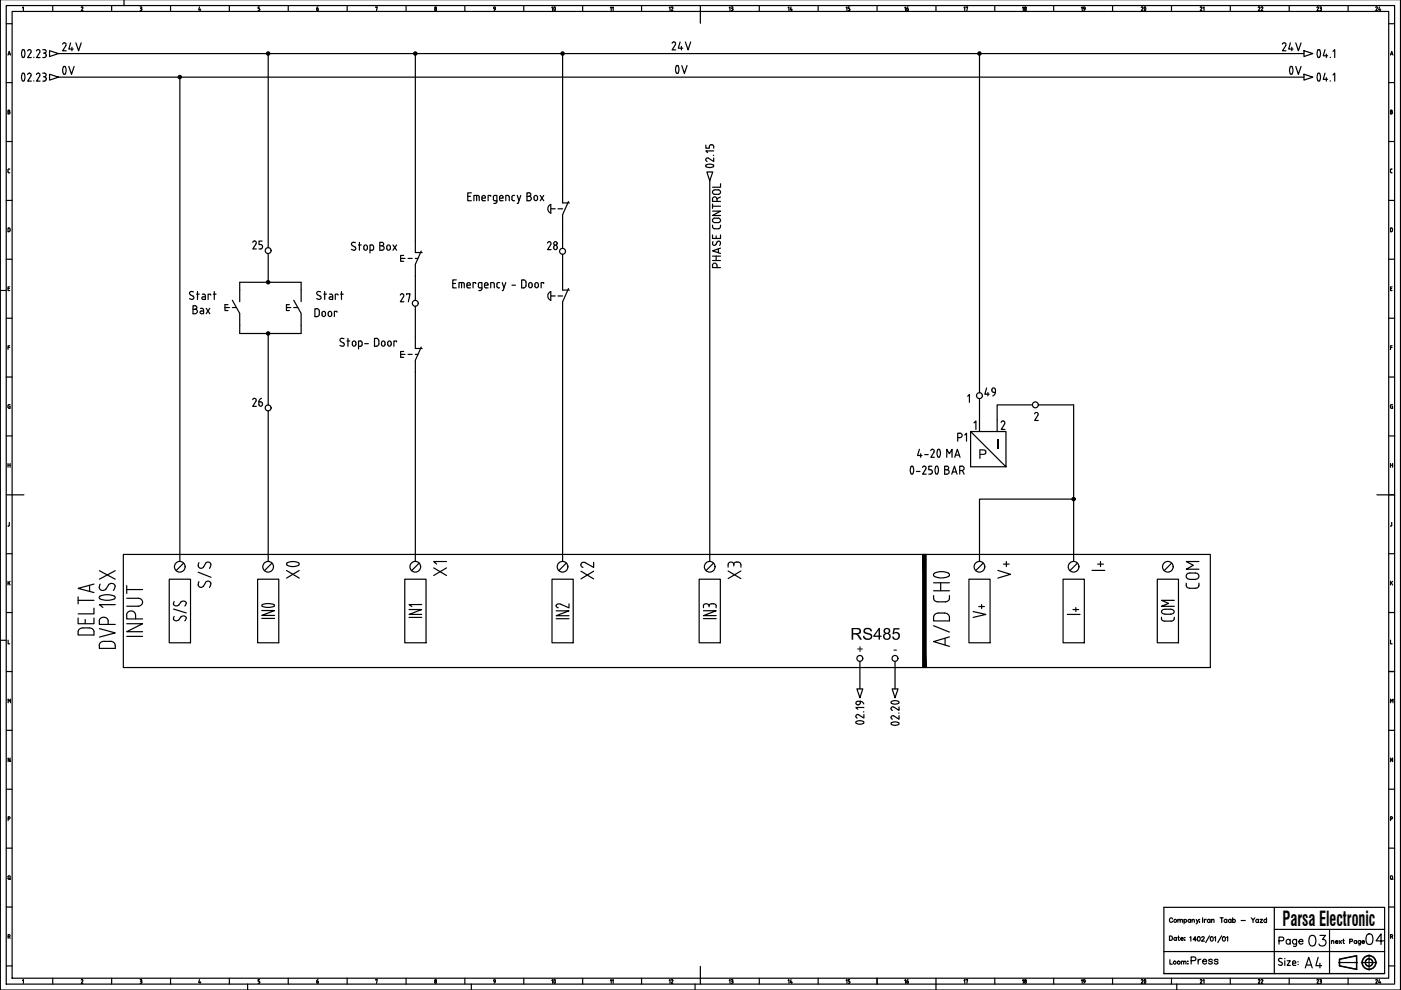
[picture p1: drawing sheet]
<svg xmlns="http://www.w3.org/2000/svg" width="297mm" height="210mm" viewBox="0 0 297 210" stroke-linecap="round" stroke-linejoin="round" font-family="sans-serif">
<!-- layer: 035 -->
<g fill="none" stroke="#000" stroke-width=".25">
<path d="M26.3 -.1v1.3M296.9 -.1v210h-296.8v-210M1.3 5h1.3M1.3 17.5h1.3M1.7 11.7l.3-.8 .2 .8M1.8 11.4h.3M2.6 2.4h291.8v205h-291.8zM4.8 1.6l.2-.1v.8M11.2 1.2v1.2M17.2 1.6l.2-.1 .2 .1-.4 .7h.4M23.7 1.2v1.2M29.7 1.5h.2"/>
<path d="M29.8 1.8h.1M29.9 1.5l.2 .1-.2 .2M29.9 1.8l.2 .3-.4 .2M36.2 1.2v1.2M42.3 1.5l-.2 .6h.5M42.4 1.9v.4M48.6 1.2v1.2M54.7 2.3h.2M54.9 1.8l.2 .2-.2 .3M55 1.5h-.3v.3h.2M61.1 1.2v1.2M73.6 1.2v1.2"/>
<path d="M79.6 1.6l.4-.1-.2 .8M86.1 1.2v1.2M98.6 1.2v1.2M111 1.2v1.2M123.5 1.2v1.2M136 1.2v1.2M148.5 1.2v1.2M161 1.2v1.2M173.5 1.2v1.2M186 1.2v1.2M198.4 1.2v1.2M210.9 1.2v1.2"/>
<path d="M223.4 1.2v1.2M235.9 1.2v1.2M248.4 1.2v1.2M260.8 1.2v1.2M273.3 1.2v1.2M285.8 1.2v1.2M294.4 5h1.3M294.4 17.5h1.3M294.8 11.7l.3-.8 .2 .8M294.9 11.4h.4M1.3 30h1.3M1.7 36.4l.2 .2"/>
<path d="M1.9 35.8l-.2 .2v.4M1.9 36.6h.2M1.9 35.8h.2M294.4 30h1.3M294.8 36.4l.2 .2M295 35.8l-.2 .2v.4M295 36.6h.2M295 35.8h.2M295 23.7l.2 .2-.2 .2h-.2v-.7h.3v.3h-.3M1.3 42.5h1.3M1.3 55h1.3M1.9 48.3l.2 .3v.4l-.2 .1"/>
<path d="M1.9 48.3h-.2v.8h.2M294.4 42.5h1.3M294.4 55h1.3M295 48.3l.2 .3v.4l-.2 .1M295 48.3h-.2v.8h.2M.1 61.6h1.2M1.3 67.5h1.3M1.3 79.9h1.3M1.7 61.2h.3M1.7 73.7h.4M2.1 60.8h-.4v.8h.4M2.1 73.3h-.4v.8"/>
<path d="M294.4 67.5h1.3M294.4 79.9h1.3M294.8 61.2h.3M294.8 73.7h.4M295.2 60.8h-.4v.8h.4M295.2 73.3h-.4v.8M1.3 92.4h1.3M294.4 92.4h1.3M294.8 98.3v.8M294.8 98.6h.5M295 85.8h-.1l-.1 .5 .2 .3M295 85.8h.3"/>
<path d="M295.1 86.1h.2v.5h-.3M295.3 98.3v.8M1.3 104.9h1.3M1.3 117.4h1.3M1.7 111.5h.1M2 110.8v.6l-.2 .1M294.4 104.9h1.3M294.4 117.4h1.3M294.8 111.5h.1M295.1 110.8v.6l-.2 .1M.1 135.8h1.2M1.3 129.9h1.3"/>
<path d="M1.7 135.7v.8h.4M294.4 129.9h1.3M294.8 135.7v.8h.4M294.8 123.2v.8M295 123.5l.3 .5M295.3 123.2l-.5 .5M1.3 142.4h1.3M1.3 154.8h1.3M294.4 142.4h1.3M294.4 154.8h1.3M1.3 167.3h1.3M1.3 179.8h1.3"/>
<path d="M1.7 173.6h.4v-.4h-.4v.8M294.4 167.3h1.3M294.4 179.8h1.3M294.8 173.6h.4v-.4h-.4v.8M295.3 160.7v.8l-.5-.8v.8M1.3 192.3h1.3M294.4 192.3h1.3M1.3 204.8h1.3M4.8 207.9l.2-.2v.8M11.2 207.4v1.3M17.2 207.8l.2-.1 .2 .2-.4 .6h.4M23.7 207.4v1.3"/>
<path d="M29.7 207.7h.2M29.8 208h.1M29.9 207.7l.2 .2-.2 .1M29.9 208l.2 .3-.4 .2M36.2 207.4v1.3M42.3 207.7l-.2 .6h.5M42.4 208.1v.4M48.6 207.4v1.3M52.5 208.7v1.2M54.7 208.5h.2M54.9 208l.2 .2-.2 .3M55 207.7h-.3v.3h.2"/>
<path d="M61.1 207.4v1.3M73.6 207.4v1.3M79.6 207.8l.4-.1-.2 .8M86.1 207.4v1.3M98.6 207.4v1.3M99.9 208.7v1.2M111 207.4v1.3M123.5 207.4v1.3M136 207.4v1.3M147.4 208.7v1.2M148.5 207.4v1.3M161 207.4v1.3"/>
<path d="M173.5 207.4v1.3M186 207.4v1.3M198.4 207.4v2.5M210.9 207.4v1.3M223.4 207.4v1.3M235.9 207.4v1.3M248.4 207.4v1.3M249.5 208.7v1.2M260.8 207.4v1.3M273.3 207.4v1.3M285.8 207.4v1.3M294.4 204.8h1.3"/>
<circle cx="92.3" cy="2" r=".2"/>
<circle cx="92.3" cy="1.6" r=".18"/>
<circle cx="92.3" cy="208.3" r=".21"/>
<circle cx="92.3" cy="207.9" r=".18"/>
</g>
<!-- layer: 07 -->
<path d="M1.3 1.2h294.4v207.5h-294.4zM148.5 2.4v2.5M2.6 104.9h2.5M291.9 104.9h2.5M148.5 204.9v2.5" fill="none" stroke="#000" stroke-width=".25"/>
<!-- layer: SYMS -->
<g fill="none" stroke="#000" stroke-width=".25">
<path d="M149.9 36.5h1.2l-.6 1.8zM84.9 54.8h1M85.6 54.2h-.7v1.2h.7M86.5 54.8h.9M88.1 51v2.5h1.4M88.1 54.8h.5M89.3 53.2l-1.2 2.8v2.5M116.5 43.5l.3-.2v1.9a1.01 1.01 0 0 1-.3-1.7zM116.8 44.3h.9M118.3 44.3h1M119.3 40.5v2.5h1.4M119.3 59v2.5h1.4"/>
<path d="M120.5 42.7l-1.2 2.8v2.5M47.7 65.2h.9M48.3 64.6h-.6v1.2h.6M49.3 63.7l1.5 2.8v2.5M49.3 65.2h.8M50.8 61.5v2.5M60.7 65.2h1M61.3 64.6h-.6v1.2h.6M62.3 63.7l1.5 2.8v2.5M62.3 65.2h.8M63.8 61.5v2.5M84.9 75.1h1"/>
<path d="M85.6 74.5h-.7v1.3h.7M86.5 75.1h.9M88.1 71.4v2.5h1.4M88.1 75.1h.5M89.3 73.6l-1.2 2.8v2.5M116.5 62l.3-.2v1.9a1.01 1.01 0 0 1-.3-1.7zM116.8 62.8h.9M118.3 62.8h1M120.5 61.2l-1.2 2.8v2.5M205.8 91.5h7.5v7.5zM205.8 91.5v7.5h7.5M207.7 89v2.5"/>
<path d="M211.4 89v2.5M26.1 117.6h169.6v23.9h-169.6zM38.9 119.4l-1.6 1.6M88.9 119.4l-1.6 1.6M120.1 119.4l-1.6 1.6M151.3 119.4l-1.6 1.6M195.7 117.6h60.9v23.9h-60.9zM196.3 117.6v23.9M208.5 119.4l-1.6 1.6M228.4 119.4l-1.5 1.6M248.4 119.4l-1.6 1.6M35.9 122.8h4.5v13.5h-4.5z"/>
<path d="M54.6 122.8h4.5v13.5h-4.5zM85.8 122.8h4.5v13.5h-4.5zM117 122.8h4.5v13.5h-4.5zM148.2 122.8h4.5v13.5h-4.5zM205.4 122.8h4.5v13.5h-4.5zM225.4 122.8h4.5v13.5h-4.5zM245.4 122.8h4.5v13.5h-4.5zM181.7 146.1h1.2l-.6 1.8z"/>
<circle cx="38.1" cy="16.3" r=".35"/>
<circle cx="38.1" cy="16.3" r=".12"/>
<circle cx="38.1" cy="16.3" r=".22"/>
<circle cx="56.9" cy="11.3" r=".35"/>
<circle cx="56.9" cy="11.3" r=".12"/>
<circle cx="56.9" cy="11.3" r=".22"/>
<circle cx="88" cy="11.3" r=".35"/>
<circle cx="88" cy="11.3" r=".12"/>
<circle cx="88" cy="11.3" r=".22"/>
<circle cx="119.3" cy="11.3" r=".35"/>
<circle cx="119.3" cy="11.3" r=".12"/>
<circle cx="119.3" cy="11.3" r=".22"/>
<circle cx="207.7" cy="11.3" r=".35"/>
<circle cx="207.7" cy="11.3" r=".12"/>
<circle cx="207.7" cy="11.3" r=".22"/>
<circle cx="56.9" cy="59.8" r=".35"/>
<circle cx="56.9" cy="59.8" r=".12"/>
<circle cx="56.9" cy="59.8" r=".22"/>
<circle cx="56.9" cy="70.7" r=".35"/>
<circle cx="56.9" cy="70.7" r=".12"/>
<circle cx="56.9" cy="70.7" r=".22"/>
<circle cx="219.5" cy="85.8" r=".62"/>
<circle cx="227.6" cy="105.8" r=".35"/>
<circle cx="227.6" cy="105.8" r=".12"/>
<circle cx="227.6" cy="105.8" r=".22"/>
<circle cx="38.1" cy="120.2" r="1.13"/>
<circle cx="56.9" cy="120.2" r="1.13"/>
<circle cx="88" cy="120.2" r="1.13"/>
<circle cx="119.3" cy="120.2" r="1.13"/>
<circle cx="150.5" cy="120.2" r="1.13"/>
<circle cx="182.3" cy="139.6" r=".62"/>
<circle cx="189.8" cy="139.6" r=".62"/>
<circle cx="207.7" cy="120.2" r="1.13"/>
<circle cx="227.6" cy="120.2" r="1.13"/>
<circle cx="247.6" cy="120.2" r="1.13"/>
</g>
<!-- layer: MISC -->
<path d="M21.1 136.8v.7h3.3M21.1 133.3l3.3 .9-3.3 .9M21.1 131.6v.8h3.3M21.1 121l3.3 1.8M21.2 127l1.5 .3 1.5-.3M21.2 126.4l1.5-.3 1.5 .3M23 124l.3-.3a.78 .78 0 0 1 1.1 .6M23.4 136a.94 .94 0 0 1 1 .8M24.4 128.2h-3.3l.7 .6M24.4 121l-3.3 1.8" fill="none" stroke="#000" stroke-width=".25"/>
<!-- layer: TAGS -->
<g fill="none" stroke="#000" stroke-width=".25">
<path d="M75.4 51.5a.45 .45 0 0 0-.7-.1 .45 .45 0 0 0 0 .7l.6 .3a.42 .42 0 0 1 0 .6 .42 .42 0 0 1-.6 0l-.2-.1M76 51.9h.6M76.2 51.4v1.7M77.9 52.3a.37 .37 0 0 0-.4-.4 .37 .37 0 0 0-.4 .4v.4a.37 .37 0 0 0 .4 .4 .37 .37 0 0 0 .4-.4M77.9 52.3v.4M78.5 53.1l.6-.2 .1-.6-.2-.3-.5-.1v1.7M80.5 51.4h.5a.37 .37 0 0 1 .4 .4 .37 .37 0 0 1-.4 .3 .47 .47 0 0 1 .5 .5 .47 .47 0 0 1-.5 .5h-.5zM80.5 52.1h.5M82.7 52.3a.37 .37 0 0 0-.3-.4 .37 .37 0 0 0-.4 .4v.4a.37 .37 0 0 0 .4 .4 .37 .37 0 0 0 .3-.4M82.8 52.3v.4M83.3 51.9l.8 1.2M84.1 51.9l-.8 1.2"/>
<path d="M96.7 59.3h-.7v1.7h.7M97.9 59.9v1.1M99.2 41.6h.5M99.9 40.9h-.7v1.7h.7M100.5 42.6v-1.2l.9 .1 .2 .3v.8M101.1 41.4v1.2M102.2 42.3l.1 .2 .6 .1M102.2 42h.7a.39 .39 0 0 0-.2-.5 .39 .39 0 0 0-.5 .3v.5M104 41.6v-.2h-.5v1.2M104.6 42.2l.3 .4M104.6 41.8v.4M104.7 43.1h.3"/>
<path d="M104.9 41.4l-.3 .4M104.9 41.4h.5v1.4l-.4 .3M104.9 42.6h.5M105.9 42h.8a.39 .39 0 0 0-.3-.5 .39 .39 0 0 0-.5 .3v.6l.3 .2M105.9 59.9l-.5 .2v.6M106.2 42.6h.5M106.5 59.9l.4 1.1M107.2 42.6v-1.2l.7 .2 .1 1M107.2 59.9l-.5 1.7h-.2M109.1 41.4l-.5 .2-.1 .6 .2 .3 .4 .1M109.7 41.4l.3 1.2M110.4 41.4l-.5 1.7h-.2"/>
<path d="M111 59.3l.5 .3v.3M111 59.3h-.4v1.7h.4M111.5 59.9v.9l-.5 .2M111.7 41.6h.5M112.2 40.9a.37 .37 0 0 1 .4 .3 .37 .37 0 0 1-.4 .4 .48 .48 0 0 1 .5 .5 .48 .48 0 0 1-.5 .5M112.2 40.9h-.5v1.7h.5M113.3 41.6a.37 .37 0 0 1 .4-.1 .37 .37 0 0 1 .3 .3v.4a.37 .37 0 0 1-.4 .3 .37 .37 0 0 1-.4-.3zM114.5 41.4l.8 1.2M115.3 41.4l-.8 1.2M41 61.9a.44 .44 0 0 0-.6 0 .44 .44 0 0 0 0 .6M41.9 61.8v1.7M45.4 61.8v1.7"/>
<path d="M67.4 62.5l.5 .3M67.9 62.8l.2 .4-.4 .3M68 61.9a.45 .45 0 0 0-.7-.1 .45 .45 0 0 0 .1 .7M68.7 62.4h.5M68.8 61.8v1.7M69.9 62.4h.5l.1 .3M70.5 62.7v.8h-.4M71.7 62.6v-.2h-.6v1.1M72.2 62.4h.6M72.3 72.4l.5 .3a.42 .42 0 0 1 .1 .6 .42 .42 0 0 1-.6 0l-.2-.1M72.4 61.8v1.7M72.9 71.8a.45 .45 0 0 0-.6 0 .45 .45 0 0 0 0 .6"/>
<path d="M73.6 72.3h.6M73.8 71.7v1.7M75.4 72.7a.37 .37 0 0 0-.3-.4 .37 .37 0 0 0-.4 .4v.3a.37 .37 0 0 0 .4 .4 .37 .37 0 0 0 .3-.4M75.5 72.7v.3M76.8 72.6l-.2-.3h-.6v1.7M76.8 73.1l-.2 .3h-.6M76.8 72.6v.5M77.3 72.9h.8M79.8 71.7l.4 .3 .1 .2M79.8 71.7h-.4v1.7h.4M80.3 72.9l-.2 .4-.3 .1M80.3 72.3v.6"/>
<path d="M80.9 72.5a.37 .37 0 0 1 .5-.2 .37 .37 0 0 1 .2 .4v.3a.37 .37 0 0 1-.3 .4 .37 .37 0 0 1-.4-.4zM82.2 72.5a.37 .37 0 0 1 .5-.2 .37 .37 0 0 1 .2 .4v.3a.37 .37 0 0 1-.3 .4 .37 .37 0 0 1-.4-.4zM84.1 72.5v-.2h-.6v1.1M96 60.1h.6M97.3 61v-1.1l1.1 .2v.9M99 60.3a.37 .37 0 0 1 .4-.4 .37 .37 0 0 1 .3 .4M99 60.8l.1 .2h.6M99 60.3v.5M99.7 60.3v.2h-.7M100.9 60.1v-.2h-.6v1.1M101.4 60.2l.2-.3h.6v1.4M101.4 60.7l.2 .3h.6"/>
<path d="M101.4 60.2v.5M102.2 61.3l-.2 .2-.5 .1M102.7 60.3a.37 .37 0 0 1 .4-.4 .37 .37 0 0 1 .4 .4M102.7 60.3l.1 .6 .2 .1M103 61h.5M103.5 60.3v.2h-.8M104 61v-1.1l.7 .2 .1 .9M105.4 60.7l.1 .3h.4M108.5 60.5h.8M112.1 60.3a.37 .37 0 0 1 .4-.4 .37 .37 0 0 1 .3 .4M112.1 60.3v.3a.37 .37 0 0 0 .4 .4 .37 .37 0 0 0 .3-.4v-.3M113.4 60.3a.37 .37 0 0 1 .4-.4 .37 .37 0 0 1 .3 .4"/>
<path d="M113.4 60.6a.37 .37 0 0 0 .4 .4 .37 .37 0 0 0 .3-.4M113.4 60.3v.4M114.2 60.3v.4M115.3 60.1v-.2h-.6v1.1M86.7 129.2h2.7l-2.7 1.1h2.7M86.7 130.9h2.7M89.4 128.2h-2.7l.6 .4M117.9 129.5h2.7l-2.7 1h2.7M117.9 131.2h2.7M120.6 128v.9l-1.8-.8a.49 .49 0 0 0-.7 0 .49 .49 0 0 0 0 .7l.3 .1M149.1 128.4a.65 .65 0 0 1 .6-.4 .65 .65 0 0 1 .6 .4M149.1 129.5h2.7l-2.7 1h2.7"/>
<path d="M149.1 131.2h2.7M149.1 128.4v.5M150.3 128.4a.88 .88 0 0 1 1.5 0v.5M150.3 128.4v.2M197.9 126.3a.98 .98 0 0 0 .9 1.3h1.7a.8 .8 0 0 0 .8-.8v-.5M197.9 132.7l3.4 1.3M197.9 125.3h3.4M197.9 123.6h3.4M198.1 121.5l1-.3a2.01 2.01 0 0 1 2.2 .7v.2a3 3 0 0 1-3.3 0zM199.4 123.6v1.7M200.3 130a.98 .98 0 0 1 1 .9v.7h-3.4v-.7a.98 .98 0 0 1 1.1-.9h1.3M200.4 135.3v1.5"/>
<path d="M201.3 135l-3.4 1 3.4 1"/>
</g>
<g fill="none" stroke="#000" stroke-width=".25">
<path d="M12.4 11.4h264.1M12.4 16.4h264.1M38.1 16.4v102.7M56.9 11.4v41.1M88.1 11.4v39.6M119.3 11.4v29.1M207.7 11.4v71.9M150.5 38.3v80.8M56.9 53.8v6.1M88.1 58.5v5.2M119.3 48v4.7M119.3 53.9v5.1"/>
<path d="M50.8 61.5v-1.6h13v1.6M50.8 69v1.7h13v-1.7M56.9 70.7v15.2M88.1 64.9v6.5M88.1 78.9v40.2M119.3 66.5v52.6M56.9 87.1v32M207.7 84.5v4.5M218.9 85.8h-7.5v3.2M220.2 85.8h7.4v33.3M227.6 105.8h-19.9v13.3M182.3 140.2v5.9"/>
<path d="M189.8 140.2v5.9"/>
</g>
<!-- layer: 0 -->
<g fill="#000">
<path d="M183.2 133.4l.7-.3 .8 .3 .2 .5h-.3l-.2-.4-.5-.1-.4 .1-.1 .2 .1 .3 1 .3 .4 .3v.6l-.3 .4-1 .1-.5-.4-.1-.5h.3l.1 .3 .4 .3 .6-.1 .2-.2-.1-.4-1.3-.5-.1-.3zM189.4 133.2h1.3v.3h-1l-.1 .6 .6-.1 .6 .5-.1 .7-.6 .5-.6-.1-.3-.5v-.1h.3l.2 .3 .3 .1 .4-.2 .1-.3-.1-.4-.3-.2-.9 .2z"/>
<path d="M180.6 133.2h1.4l.4 .2 .1 .8-.7 .3 .4 .3 .6 .8h-.4l-.6-.8-.5-.3h-.4v1.1h-.3zM180.9 133.4v.8h1l.3-.2v-.3l-.2-.2z"/>
<path d="M186.3 133.2h.3v1.6h.3v.2h-.3v.6h-.3v-.6h-1.1v-.2zM186.3 133.6l-.8 1.2h.8z"/>
<path d="M187.5 133.4l.7-.3 .5 .4v.5l-.3 .3 .3 .2 .2 .6-.5 .5h-.7l-.4-.4v-.6l.4-.3-.4-.4zM187.6 133.8a.4 .4 0 0 0 .8 0 .4 .4 0 0 0-.8 0zM187.5 134.9a.55 .55 0 0 0 1.1 0 .55 .55 0 0 0-1.1 0z"/>
</g>
<!-- layer: XREF -->
<g fill="none" stroke="#000" stroke-width=".25">
<path d="M4.7 10.6h.4M4.7 12.1h.4M4.7 15.6h.4M4.7 17.1h.4M4.7 10.6a1.58 1.58 0 0 0 0 1.5M4.7 15.6a1.58 1.58 0 0 0 0 1.5M5.1 10.6a1.58 1.58 0 0 1 0 1.5M5.1 15.6a1.58 1.58 0 0 1 0 1.5M5.9 10.8v-.2a.37 .37 0 0 1 .6 0 .37 .37 0 0 1 .1 .5M5.9 15.8v-.2a.37 .37 0 0 1 .6 0 .37 .37 0 0 1 .1 .5l-.7 1.1h.7M6.6 11.1l-.7 1.1h.7M7.2 12.1v.1"/>
<path d="M7.2 17.1v.1M279.8 10.6a1.58 1.58 0 0 1 0 1.5M279.8 15.6a1.58 1.58 0 0 1 0 1.5M280.9 10.5l-.3 1.3h.9M280.9 15.5l-.3 1.3h.9M281.2 11.5v.7M281.2 16.5v.7M282.1 12.1v.1M282.1 17.1v.1M282.6 10.9l.4-.4v1.7M282.6 15.9l.4-.4v1.7M149.7 35v.4"/>
<path d="M149.7 35a1.22 1.22 0 0 1 1.6 .2l-.1 .1a1.58 1.58 0 0 1-1.5 0M150.8 30.7l-.4 .2v.5h-.7v-.6M150.8 30.7l.5 .2v.5M151.2 32.9h.1M151.3 33.5v.7l-1.1-.7a.38 .38 0 0 0-.5 .2 .38 .38 0 0 0 .2 .5M151.3 32h-1.6l.3 .4M181.4 151.9l.3 .4M181.5 153.1l.1-.1a1.22 1.22 0 0 1 1.6 .2 1.13 1.13 0 0 1-1.8 0zM182.4 148.7v.4a.42 .42 0 0 1-.4 .4 .42 .42 0 0 1-.5-.3 .42 .42 0 0 1 .3-.5 1.06 1.06 0 0 1 1.3 .6M183.1 150.9h.1M183.2 151.5v.7l-1.2-.7a.37 .37 0 0 0-.5 .4M183.2 150h-1.7l.3 .4"/>
</g>
<!-- layer: SYMS -->
<path d="M195.7 117.6l.6 23.9v-23.9zM195.7 117.6l.6 23.9h-.6z" fill="#000" stroke="#000" stroke-width=".21"/>
<g fill="#000">
<path d="M211.5 93.2h.2v2h-.2z"/>
<path d="M207.6 95.3h1.2l.4 .5-.3 .5-1 .1v.9h-.3zM207.9 95.5v.7h.7l.2-.2-.1-.4z"/>
</g>
<!-- layer: TERMS -->
<path d="M205.2 84l.3-.4v1.7M206.5 89.7l.4-.4v1.8M212.3 89.6v-.2a.4 .4 0 0 1 .6-.1 .4 .4 0 0 1 .1 .6M213 89.9l-.7 1.2h.8M219.7 87.5l-.3 .2M219.7 87.5a.37 .37 0 0 1 .4 .5l-.7 1.1h.7" fill="none" stroke="#000" stroke-width=".25"/>
<!-- layer: DESC -->
<g fill="none" stroke="#000" stroke-width=".25">
<path d="M152.8 39v.7h-1.7M151.1 56.3a.48 .48 0 0 1 .4-.5 .48 .48 0 0 1 .5 .5M151.1 42.2a.48 .48 0 0 1 .4-.5 .48 .48 0 0 1 .5 .5M151.1 56.3v.4h1.7M151.1 49.8v.8h1.7v-.8M151.1 47.7v.6l.4 .2 1-.1 .3-.7M151.1 44.8h1.7l-1.7 .9h1.7M151.1 42.2v.5h1.7M151.1 55.2h1.7M151.1 54.3h1.7M151.1 43.3v.9M151.1 43.7h1.7"/>
<path d="M151.1 40.5l.4-.2h.8a.48 .48 0 0 1 .5 .4 .48 .48 0 0 1-.5 .5h-.8a.48 .48 0 0 1-.4-.7zM151.2 51.2a.44 .44 0 0 0-.1 .7 .44 .44 0 0 0 .7-.1M151.5 46.2a.48 .48 0 0 0-.4 .5 .48 .48 0 0 0 .4 .5h.8a.48 .48 0 0 0 .5-.5 .48 .48 0 0 0-.5-.5M151.5 46.3h.8M151.8 51.9l.2-.6a.42 .42 0 0 1 .7-.1 .42 .42 0 0 1 0 .7l-.1 .1M151.8 50v.6M151.8 54.3v.9M152 42.2v.5M152 56.3v.4M152.3 52.8v.8M152.8 52.6l-1.7 .6 1.7 .5M152.8 41.8l-.8 .3"/>
<path d="M193.5 98.9a1.58 1.58 0 0 1 0 1.5M193.5 98.9l-.1-.1a1.18 1.18 0 0 0 0 1.7l.1-.1M194.3 100h.8M194.9 95.3l-.4 1.3h1M195.2 96.2v.8M196 98.8a.37 .37 0 0 1 .3 .6M196 98.8l-.4 .3M196.1 96.4h.7M196.3 99.4l-.7 1.1h.8M197.3 95.5l.1-.1a.38 .38 0 0 1 .5-.1 .38 .38 0 0 1 .1 .5l-.6 1.2h.7M197.6 98.8h-.7v.8h.6l.2 .4M197.7 100v.2"/>
<path d="M198.8 98.9a1.58 1.58 0 0 1 0 1.5M198.8 98.9l-.2-.1a1.18 1.18 0 0 0 0 1.7l.2-.1M199.2 95.4a1.58 1.58 0 0 1 0 1.4M199.2 95.3l-.2-.1a1.18 1.18 0 0 0 0 1.8l.2-.1M200.3 98.8h.5a.37 .37 0 0 1 .3 .4 .37 .37 0 0 1-.3 .4 .48 .48 0 0 1 .4 .5 .48 .48 0 0 1-.4 .4h-.5zM200.3 99.6h.5M200.7 97v-1.7l.6 .9 .6-.9v1.7M202.4 97l.6-1.7 .5 1.7M203.9 98.8a.48 .48 0 0 1 .5 .5 .48 .48 0 0 1-.5 .5h-.4M203.9 98.8h-.4v1.7M204 99.8l.4 .7M196.9 100.5h.4"/>
<path d="M197.7 100.1l-.4 .4M201.8 100.5l.6-1.7 .5 1.7M202 100.1h.8"/>
</g>
<!-- layer: 0 -->
<g fill="none" stroke="#000" stroke-width=".25">
<path d="M246.8 192.4h46.8v14h-46.8zM248 198.5h.3a.51 .51 0 0 1 .3 .4 .51 .51 0 0 1-.3 .5h-.3zM248.6 194.9a.34 .34 0 0 0-.4-.3 .34 .34 0 0 0-.2 .4 .37 .37 0 0 0 .1 .5 .37 .37 0 0 0 .5-.2M249.4 198.9a.3 .3 0 0 0-.4 0 .3 .3 0 0 0 0 .4 .3 .3 0 0 0 .4 0M249.4 198.8v.6M249.7 195.1l.5-.1v.6M249.7 194.9v.7M249.7 198.8h.3M249.9 198.5v.7l.2 .2M250.2 195.1l.5-.1v.6M250.3 199h.6a.31 .31 0 0 0-.5-.1 .31 .31 0 0 0 0 .5 .31 .31 0 0 0 .5-.1M251 195.1a.31 .31 0 0 1 .5-.1 .31 .31 0 0 1 0 .5 .31 .31 0 0 1-.5-.1"/>
<path d="M251 194.9v1M251.2 198.8h.1M251.2 199.3h.1M252.3 198.8l.2-.2v.9M252.4 195.1a.3 .3 0 0 0-.4-.1 .3 .3 0 0 0 0 .5 .3 .3 0 0 0 .4-.1M252.4 194.9v.7M252.7 195.1l.5-.1v.6M252.7 194.9v.7M253.6 194.9l.3 .7 .3-.7M253.6 199.2h-.6l.4-.6v.9M253.9 195.6l-.3 .3M254 198.6a.43 .43 0 0 1 .5 .5 .43 .43 0 0 1-.5 .4l-.1-.4z"/>
<path d="M254.3 194.9h.1M254.3 195.5h.1M254.8 198.8l.2-.2 .3 .2-.6 .7h.7M255 194.6v1M255.4 194.9v.7M255.7 194.9l-.3 .3M256.4 198.4l-.8 1.4M256.5 195.1a.32 .32 0 0 0-.4-.1 .32 .32 0 0 0 0 .5 .32 .32 0 0 0 .4-.1M256.5 194.9v.7M256.7 198.6a.43 .43 0 0 1 .5 .5 .43 .43 0 0 1-.5 .4l-.1-.4zM256.9 195.1l.2-.2 .3 .1v.6M256.9 194.9v.7"/>
<path d="M257.5 198.8l.2-.2v.9M258.7 194.6h.6M259 198.4l-.8 1.4M259 194.6v1M259.3 198.6a.43 .43 0 0 1 .5 .5 .43 .43 0 0 1-.5 .4l-.1-.4zM260.1 198.8l.2-.2v.9M260.1 195.1a.32 .32 0 0 0-.5-.1 .32 .32 0 0 0 0 .5 .32 .32 0 0 0 .5-.1M260.1 194.9v.7M261 195.1a.32 .32 0 0 0-.5-.1 .32 .32 0 0 0 0 .5 .32 .32 0 0 0 .5-.1M261 194.9v.7M261.4 195.1a.32 .32 0 0 1 .4-.1 .32 .32 0 0 1 0 .5 .32 .32 0 0 1-.4-.1M261.4 194.6v1"/>
<path d="M263.2 195.2h.8M265.3 194.6l.4 .5 .4-.5M265.7 195.1v.5M266.8 195.1a.32 .32 0 0 0-.5-.1 .32 .32 0 0 0 0 .5 .32 .32 0 0 0 .5-.1M266.8 194.9v.7M267.2 194.9h.5l-.5 .7h.5M268.5 195.1a.32 .32 0 0 0-.4-.1 .32 .32 0 0 0 0 .5 .32 .32 0 0 0 .4-.1M268.5 194.6v1M270.2 192.4v14M270.2 197.1h23.4M283.9 199.4l.5 .6M284.4 199.4l-.5 .6"/>
<path d="M284.7 199.4h.3M284.8 199.1v.8l.2 .1M286.2 199.6h.5v-.4l-.5-.1v.9M246.8 201.8h46.8M246.8 206.4h46.8M248 203.5v.9h.6M271.1 204.5l.5 .2M271.3 203.8l.6 .5-.1 .3-.2 .1M271.4 203.2l-.3 .2 .1 .4M272.4 203.7v1M272.9 203.7h.7l-.7 1h.7M283.8 204.1h4"/>
<path d="M284 203.3l3.7-.7v3l-3.7-.8zM284 203.4l3.6-.7v2.8l-3.6-.7zM288.6 204.1h3.3M290.3 202.5v3.2"/>
<circle cx="249.2" cy="195.2" r=".31"/>
<circle cx="249.1" cy="204.1" r=".31"/>
<circle cx="249.9" cy="204.1" r=".31"/>
<circle cx="290.3" cy="204.1" r="1.49"/>
<circle cx="290.3" cy="204.1" r="1.41"/>
<circle cx="290.3" cy="204.1" r=".81"/>
<circle cx="290.3" cy="204.1" r=".75"/>
</g>
<g font-size="8.4">
<text x="65.6" y="125.2" transform="rotate(-90 65.6 125.2)">X0</text>
<text x="47.3" y="127.4" transform="rotate(-90 47.3 127.4)">S/S</text>
</g>
<text font-size="7.5" x="41.6" y="134.4" transform="rotate(-90 41.6 134.4)">S/S</text>
<g font-size="7.1">
<text x="21.2" y="136.2" transform="rotate(-90 21.2 136.2)">DELTA</text>
<text x="60" y="133.3" transform="rotate(-90 60 133.3)">IN0</text>
</g>
<g font-size="6.6">
<text x="9.9" y="17.6">0V</text>
<text x="140.1" y="17.6">0V</text>
<text x="270.2" y="17.6">0V</text>
<text x="31.4" y="136.2" transform="rotate(-90 31.4 136.2)">INPUT</text>
<text x="192.6" y="157.3" transform="rotate(-90 192.6 157.3)">02.20</text>
</g>
<g font-size="6.2">
<text x="91" y="123.1">X1</text>
<text x="158.4" y="123.8" transform="rotate(-90 158.4 123.8)">X3</text>
<text x="215.5" y="123.8" transform="rotate(-90 215.5 123.8)">V+</text>
<text x="255.4" y="125.9" transform="rotate(-90 255.4 125.9)">COM</text>
<text x="210.3" y="132.3" transform="rotate(-90 210.3 132.3)">V+</text>
</g>
<g font-size="5.7">
<text x="127" y="123.8" transform="rotate(-90 127 123.8)">X2</text>
<text x="250.1" y="133" transform="rotate(-90 250.1 133)">COM</text>
</g>
<g font-size="5.3">
<text x="276.6" y="201.8">03</text>
<text x="288.6" y="201.4">04</text>
<text x="275.9" y="206.4">A4</text>
</g>
<g font-size="4.9">
<text x="12.3" y="12">24V</text>
<text x="270.9" y="12">24V</text>
<text x="52.6" y="54">25</text>
<text x="115" y="54.3">28</text>
<text x="84" y="65.3">27</text>
<text x="39.9" y="67.7">Bax</text>
<text x="65.6" y="68.4">Door</text>
<text x="52.6" y="87.5">26</text>
<text x="207.8" y="85.4">49</text>
<text x="202.1" y="94.9">P1</text>
<text x="230.7" y="122.1">I+</text>
<text x="270.2" y="201.8">Page</text>
</g>
<g font-size="4.4">
<text x="115.4" y="3.9">10</text>
<text x="240.6" y="3.9">20</text>
<text x="141.5" y="11.6">24V</text>
<text x="225.4" y="131.6">I+</text>
<text x="115.4" y="209.9">10</text>
<text x="240.6" y="209.9">20</text>
<text x="251.5" y="205.7">Press</text>
</g>
<text font-size="4.3" x="271.9" y="196.3">Parsa Electronic</text>
<g font-size="3.5">
<text x="66.3" y="3.5">6</text>
<text x="103.4" y="3.5">9</text>
<text x="128.4" y="3.5">11</text>
<text x="141.1" y="3.5">12</text>
<text x="153.8" y="3.5">13</text>
<text x="166.2" y="3.5">14</text>
<text x="181.3" y="3.5" transform="rotate(-90 181.3 3.5)">15</text>
<text x="190.9" y="3.5">16</text>
<text x="206.4" y="3.5" transform="rotate(-90 206.4 3.5)">17</text>
<text x="215.9" y="3.5">18</text>
<text x="228.2" y="3.5">19</text>
<text x="256.5" y="3.5" transform="rotate(-90 256.5 3.5)">21</text>
<text x="268.8" y="3.5" transform="rotate(-90 268.8 3.5)">22</text>
<text x="278.3" y="3.5">23</text>
<text x="290.7" y="3.5">24</text>
<text x=".7" y="25.4">B</text>
<text x=".7" y="87.8">G</text>
<text x=".7" y="100.2">H</text>
<text x=".7" y="125.2">K</text>
<text x=".7" y="150.3">M</text>
<text x="293.9" y="150.3">M</text>
<text x=".7" y="162.6">N</text>
<text x=".7" y="187.7">Q</text>
<text x="293.9" y="187.7">Q</text>
<text x=".7" y="200">R</text>
<text x="66.3" y="209.5">6</text>
<text x="103.4" y="209.5">9</text>
<text x="128.4" y="209.5">11</text>
<text x="141.1" y="209.5">12</text>
<text x="153.8" y="209.5">13</text>
<text x="166.2" y="209.5">14</text>
<text x="181.3" y="209.5" transform="rotate(-90 181.3 209.5)">15</text>
<text x="190.9" y="209.5">16</text>
<text x="206.4" y="209.5" transform="rotate(-90 206.4 209.5)">17</text>
<text x="215.9" y="209.5">18</text>
<text x="228.2" y="209.5">19</text>
<text x="256.5" y="209.5" transform="rotate(-90 256.5 209.5)">21</text>
<text x="268.8" y="209.5" transform="rotate(-90 268.8 209.5)">22</text>
<text x="278.3" y="209.5">23</text>
<text x="290.7" y="209.5">24</text>
</g>
<g font-size="2.4">
<text x="181.7" y="138.4">+</text>
<text x="189.4" y="138.5">-</text>
</g>
</svg>
